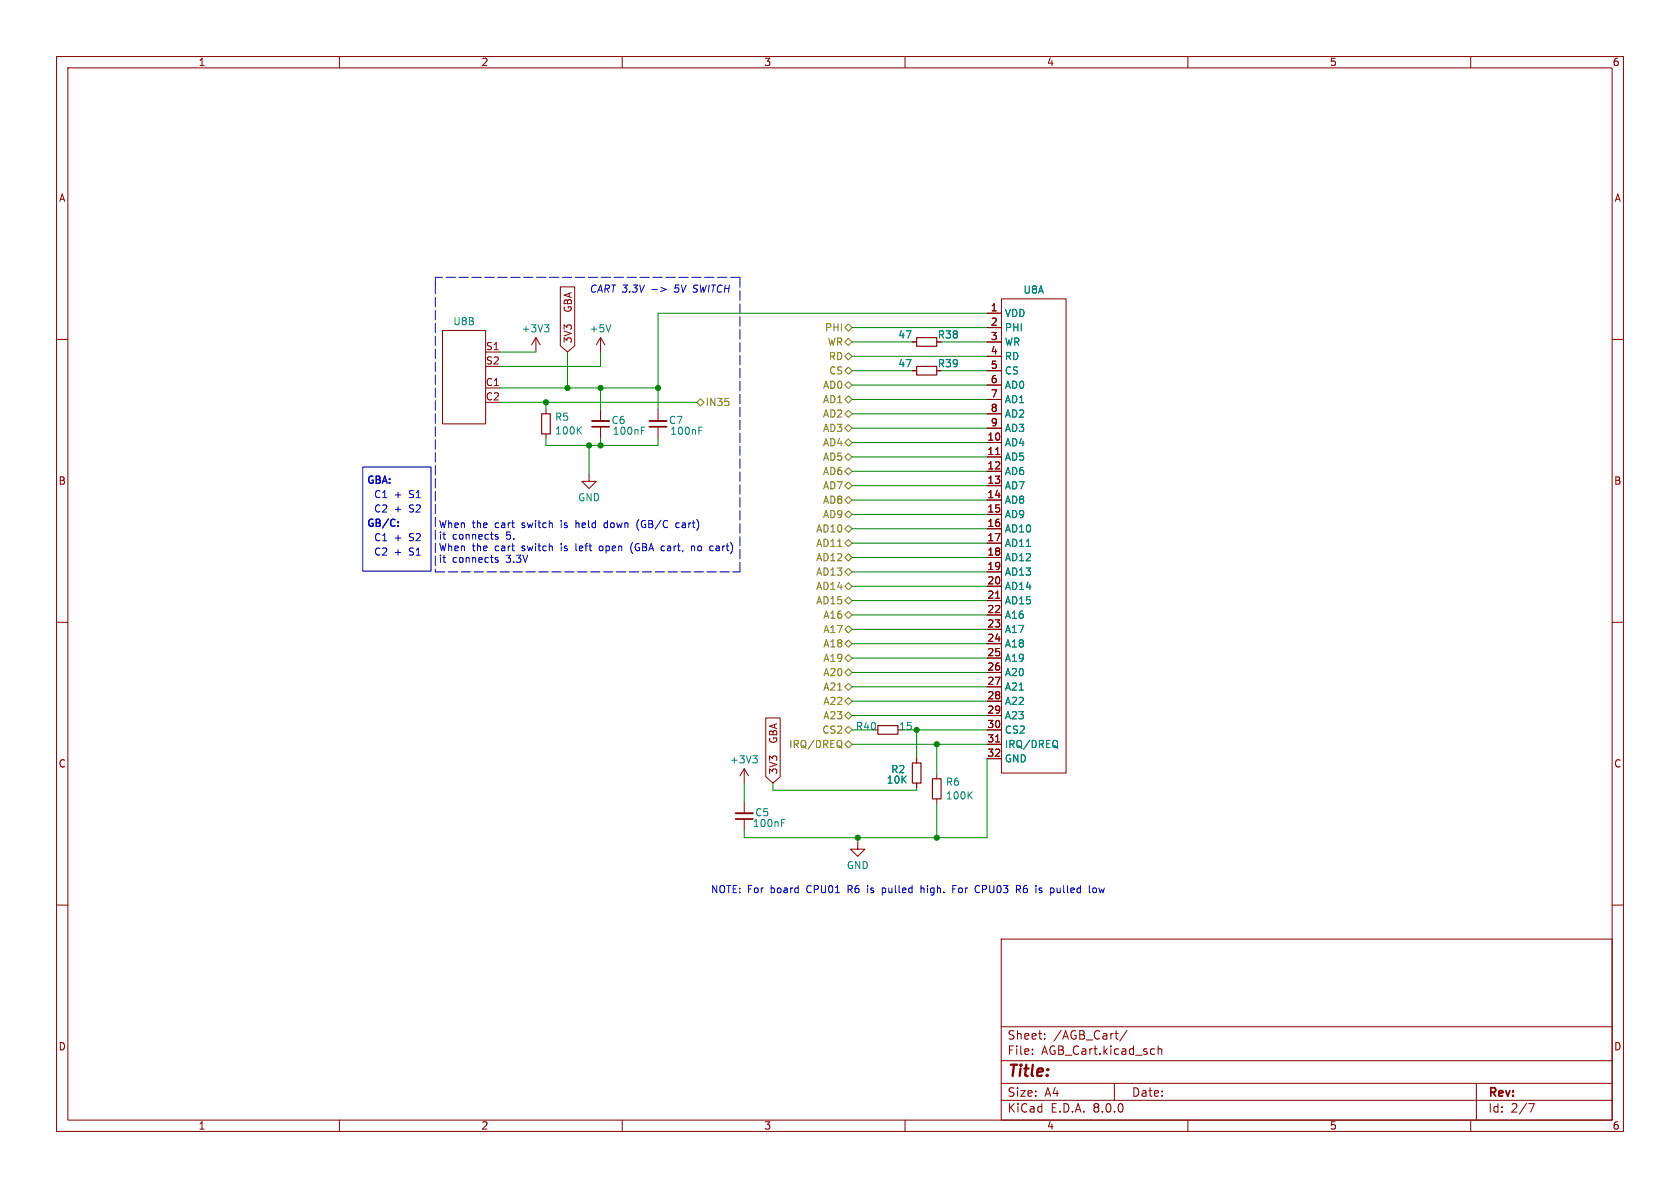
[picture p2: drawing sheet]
<svg xmlns="http://www.w3.org/2000/svg" width="297mm" height="210mm" viewBox="0 0 297 210" stroke-linecap="round" stroke-linejoin="round" font-family="sans-serif">
<g fill="none" stroke="#840000" stroke-width=".18">
<path d="M10 10h277v190h-277zM12 12h273v186h-273zM60 10v2M110 10v2M160 10v2M210 10v2M260 10v2M10 60h2M78.2 58.4h7.7v16.5h-7.7zM94.7 59.7l-.7 1.3M94.7 59.7v2.5M94.7 59.7l.8 1.3"/>
<path d="M99.1 50.7h2.5v10.4l-1.3 1.1-1.2-1.1zM106.2 59.7v2.5M106.2 59.7l-.8 1.3M106.2 59.7l.7 1.3M174.5 55.4h2.5M174.5 57.9h2.5M177 52.8h11.5v83.9h-11.5zM285 60h2M85.9 68.6h2.5M85.9 62.2h2.5M96.5 72.4v.8M96.5 76.7v.8"/>
<path d="M106.2 72.4v2M106.2 75.4v2.1M116.3 72.4v2M116.3 75.4v2.1M161.3 60.5h.8M161.3 65.5h.8M174.5 78.2h2.5M174.5 60.5h2.5M174.5 63h2.5M174.5 65.5h2.5M174.5 68.1h2.5M174.5 70.6h2.5"/>
<path d="M174.5 73.2h2.5M174.5 75.7h2.5M104.1 83.8v1.3h1.3l-1.3 1.3-1.2-1.3h1.2M174.5 80.8h2.5M174.5 83.3h2.5M174.5 85.9h2.5M174.5 88.4h2.5M174.5 90.9h2.5M174.5 93.5h2.5M174.5 96h2.5M174.5 98.6h2.5M176 80.4h.7"/>
<path d="M10 110h2M174.5 101.1h2.5M174.5 103.6h2.5M174.5 106.2h2.5M174.5 108.7h2.5M174.5 111.3h2.5M174.5 113.8h2.5M174.5 116.3h2.5M174.5 118.9h2.5M176 105.8h.7M285 110h2M131.6 135.9l-.8 1.3"/>
<path d="M131.6 135.9v2.5M131.6 135.9l.7 1.3M135.4 126.9h2.5v10.4l-1.2 1.1-1.3-1.1zM154.4 129h.8M162.1 134.1v.8M162.1 138.4v.8M165.6 136.9v.8M174.5 121.4h2.5M174.5 124h2.5M174.5 126.5h2.5M174.5 129h2.5M174.5 131.6h2.5"/>
<path d="M174.5 134.1h2.5M176 131.2h.7M10 160h2M131.6 141.7v2.1M131.6 144.8v2M151.6 148.8v1.3h1.3l-1.3 1.3-1.2-1.3h1.2M165.6 141.2v.8M285 160h2M177 166h108v32h-108zM60 198v2M110 198v2M160 198v2"/>
<path d="M177 194.5h108M177 191.5h108M177 187.5h108M177 181.5h108M182.5 186.3v.1M182.5 185.5v.1M184.7 183.6v.1M184.7 182.8v.1M197 191.5v3M199.2 182.1l-1.2 2M204 185.4l.1 .1M204.1 186.3l-.1 .1"/>
<path d="M204.7 184.9v1.5M204.7 185.5l.3-.1 .3 .1 .1 .9M210 198v2M260 198v2M261 191.5v6.5M270.2 195.1h1l-.6 1.5"/>
</g>
<path d="M162.1 59.7h3.5v1.5h-3.5zM95.8 73.2h1.5v3.5h-1.5zM162.1 64.8h3.5v1.5h-3.5zM155.2 128.3h3.5v1.5h-3.5zM161.3 134.9h1.5v3.5h-1.5zM164.8 137.7h1.6v3.5h-1.6z" fill="none" stroke="#840000" stroke-width=".2"/>
<g fill="none" stroke="#008484" stroke-width=".18">
<path d="M96.3 57.4h.7l-.4 .5M96.8 57.9l.2 .2v.3l-.2 .3M108 57.4l-.4 1.3M102.2 76l.6 .7M102.8 75.5l-.7 .7M113.4 76.1h.4M113.4 75.5h.6M123.6 76.1h.4M123.6 75.5h.6M133.1 133.6h.8l-.5 .5M133.6 134.1l.3 .2v.3l-.3 .3M171.9 140l-.8 .7"/>
<path d="M186.8 130.9a.9 .9 0 0 1 0 1.2l.2 .2M138.2 145.5h.4M138.2 144.9h.6M171.3 140.5l.6 .7"/>
</g>
<path d="M104.6 74.4h3.1M114.8 74.4h3.1M130 143.8h3.1" fill="none" stroke="#840000" stroke-width=".33"/>
<path d="M104.6 75.4h3.1M114.8 75.4h3.1M130 144.8h3.1" fill="none" stroke="#840000" stroke-width=".3"/>
<g fill="none" stroke="#848400" stroke-width=".18">
<path d="M149.4 57.9l.6-.6 .6 .6-.6 .6zM123.2 71.1l.6-.6 .7 .6-.7 .7zM149.4 73.2l.6-.7 .6 .7-.6 .6zM149.4 63l.6-.6 .6 .6-.6 .6zM149.4 78.2l.6-.6 .6 .6-.6 .7zM149.4 75.7l.6-.6 .6 .6-.6 .6zM149.4 60.5l.6-.7 .6 .7-.6 .6zM149.4 70.6l.6-.6 .6 .6-.6 .6zM150 67.4l.6 .7-.6 .6-.6-.6zM150 64.9l.6 .6-.6 .7-.6-.7zM149.4 85.9l.6-.7 .6 .7-.6 .6zM149.4 98.6l.6-.7 .6 .7-.6 .6z"/>
<path d="M149.4 93.5l.6-.7 .6 .7-.6 .6zM149.4 90.9l.6-.6 .6 .6-.6 .7zM149.4 88.4l.6-.6 .6 .6-.6 .6zM149.4 80.8l.6-.7 .6 .7-.6 .6zM149.4 96l.6-.6 .6 .6-.6 .6zM150 82.7l.6 .6-.6 .6-.6-.6zM149.4 111.3l.6-.7 .6 .7-.6 .6zM149.4 106.2l.6-.7 .6 .7-.6 .6zM149.4 101.1l.6-.6 .6 .6-.6 .6zM149.4 103.6l.6-.6 .6 .6-.6 .7zM149.4 108.7l.6-.6 .6 .6-.6 .6zM149.4 116.3l.6-.6 .6 .6-.6 .7z"/>
<path d="M149.4 118.9l.6-.7 .6 .7-.6 .6zM150 113.2l.6 .6-.6 .6-.6-.6zM148.6 130.9a.9 .9 0 0 1 0 1.2l.3 .2M149.4 121.4l.6-.6 .6 .6-.6 .6zM149.4 124l.6-.7 .6 .7-.6 .6zM149.4 126.5l.6-.6 .6 .6-.6 .6zM149.4 131.6l.6-.7 .6 .7-.6 .6zM149.4 129l.6-.6 .6 .6-.6 .7z"/>
</g>
<g fill="none" stroke="#0000c2" stroke-width=".18">
<path d="M115.2 51.2h1M116.9 50.8l.9 .4-1 .3M64.1 82.6h12.1v18.4h-12.1zM87.5 94.7l.6 .4-.2 .2h-.4M87.5 98.8l.6 .4-.2 .2-.4-.1M88 94.5h-.3l-.2 .2M88 98.6h-.3l-.2 .1M101.8 92v1.3M101.8 96.1v1.1l.2 .2M102 92.4l-.2 .1M106.4 96.5l-.3 .1-.2 .2 .1 .4 .4 .2M107.3 92.4l-.4 .1-.1 .2v.5l.5 .1"/>
<path d="M111.9 95.9a1.46 1.46 0 0 0 0 1.9M112.9 91.8a1.46 1.46 0 0 0 0 2M117.4 96.5l.1 .1M117.5 97.3l-.1 .1M120.1 92.5l-.4-.1-.2 .3 .1 .5h.5M122.3 96.6l.1-.1 .3 .1 .1 .8M122.3 96.5v.9M126.6 96.9v.4M153.4 156.5v.2M153.4 157v.8M156 157v1.2M156 157.7l.3 .1"/>
<path d="M156.3 157h-.3M162.8 157.1l.4-.1 .2 .1M162.8 156.5v1.3M168.4 157.1h.5M169 156.5h-.6v1.3M172.9 156.5l.3 .2M173.2 157.7l-.3 .1M179.7 156.5h.5l.2 .3-.1 .3-.6 .1M180 157.2l.4 .6M184 157.4l.2 .2-.2 .2M184 157h.2M186.9 157v.7h.5"/>
<path d="M193.2 157.1l.2-.1 .4 .1v.5l-.1 .1-.3 .1-.2-.1zM194.3 157l.2 .8"/>
</g>
<path d="M70.4 92.9v.2M70.4 92.3v.1" fill="none" stroke="#0000c2" stroke-width=".25"/>
<path d="M77 49v1.3M77 50.3v50.8M130.8 49h-53.8M77 101.1h53.8M130.8 101.1v-52.1" fill="none" stroke="#0000c2" stroke-width=".18" stroke-dasharray="1.7 .6"/>
<g fill="none" stroke="#008400" stroke-width=".18">
<path d="M150.6 57.9h23.9M174.5 55.4h-58.2v17M88.4 68.6h27.9M88.4 71.1h34.8M88.4 62.2h6.3M96.5 77.5v1.2h19.8v-1.2M96.5 71.1v1.3M100.3 62.2v6.4M104.1 78.7v5.1M106.2 62.2v2.6h-17.8M106.2 68.6v3.8M106.2 77.5v1.2"/>
<path d="M150.6 68.1h23.9M150.6 75.7h23.9M150.6 78.2h23.9M150.6 73.2h23.9M150.6 65.5h10.7M150.6 60.5h10.7M150.6 70.6h23.9M150.6 63h23.9M166.4 65.5h8.1M166.4 60.5h8.1M150.6 90.9h23.9M150.6 96h23.9"/>
<path d="M150.6 98.6h23.9M150.6 88.4h23.9M150.6 80.8h23.9M150.6 83.3h23.9M150.6 85.9h23.9M150.6 93.5h23.9M150.6 113.8h23.9M150.6 111.3h23.9M150.6 108.7h23.9M150.6 106.2h23.9M150.6 101.1h23.9M150.6 103.6h23.9"/>
<path d="M150.6 118.9h23.9M150.6 116.3h23.9M131.6 138.4v3.3M136.7 138.4v1.3h25.4v-.5M150.6 129h3.8M150.6 131.6h23.9M150.6 121.4h23.9M150.6 126.5h23.9M150.6 124h23.9M159.5 129h15M162.1 129v5.1M165.6 131.6v5.3"/>
<path d="M174.5 134.1v14h-42.9v-1.3M151.6 148.1v.7M165.6 142v6.1"/>
</g>
<g fill="#008400" stroke="#008400" stroke-width=".18">
<circle cx="104.1" cy="78.7" r=".46"/>
<circle cx="106.2" cy="78.7" r=".46"/>
<circle cx="116.3" cy="68.6" r=".46"/>
<circle cx="100.3" cy="68.6" r=".46"/>
<circle cx="96.5" cy="71.1" r=".46"/>
<circle cx="106.2" cy="68.6" r=".46"/>
<circle cx="165.6" cy="148.1" r=".46"/>
<circle cx="162.1" cy="129" r=".46"/>
<circle cx="165.6" cy="131.6" r=".46"/>
<circle cx="151.6" cy="148.1" r=".46"/>
</g>
<text font-size="2.8" fill="#840000" x="178" y="190.9">Title:</text>
<g font-size="2.1" fill="#840000">
<text x="178" y="184">Sheet:</text>
<text x="186.2" y="184">/AGB_Cart/</text>
<text x="178" y="186.7">File:</text>
<text x="184.1" y="186.7">AGB_Cart.kicad_sch</text>
<text x="178" y="196.9">KiCad</text>
<text x="178" y="194.1">Size:</text>
<text x="184.7" y="194.1">A4</text>
<text x="185.7" y="196.9">E.D.A.</text>
<text x="193.3" y="196.9">8.0.0</text>
<text x="200" y="194.1">Date:</text>
<text x="263" y="194.3">Rev:</text>
<text x="263" y="196.9">Id:</text>
<text x="267.1" y="196.9">2/7</text>
</g>
<g font-size="1.8" fill="#840000">
<text x="35" y="11.9">1</text>
<text x="85" y="11.9">2</text>
<text x="135" y="11.9">3</text>
<text x="185" y="11.9">4</text>
<text x="235" y="11.9">5</text>
<text x="285" y="11.9">6</text>
<text x="10.3" y="35.9">A</text>
<text x="285.3" y="35.9">A</text>
<text x="101.3" y="55" transform="rotate(-90 101.3 55)">GBA</text>
<text x="175.1" y="55.1">1</text>
<text x="175.1" y="57.7">2</text>
<text x="85.8" y="62">S1</text>
<text x="85.8" y="64.5">S2</text>
<text x="101.3" y="60.8" transform="rotate(-90 101.3 60.8)">3V3</text>
<text x="165.7" y="65.1">R39</text>
<text x="165.7" y="60">R38</text>
<text x="175.1" y="60.2">3</text>
<text x="175.1" y="62.7">4</text>
<text x="175.1" y="65.3">5</text>
<text x="85.8" y="68.3">C1</text>
<text x="85.8" y="70.9">C2</text>
<text x="175.1" y="67.8">6</text>
<text x="175.1" y="70.4">7</text>
<text x="174.5" y="78">10</text>
<text x="175.1" y="72.9">8</text>
<text x="175.1" y="75.4">9</text>
<text x="174.5" y="80.5">11</text>
<text x="174.5" y="83.1">12</text>
<text x="10.3" y="85.9">B</text>
<text x="174.5" y="85.6">13</text>
<text x="174.5" y="88.1">14</text>
<text x="285.3" y="85.9">B</text>
<text x="174.5" y="90.7">15</text>
<text x="174.5" y="93.2">16</text>
<text x="174.5" y="95.8">17</text>
<text x="174.5" y="98.3">18</text>
<text x="174.5" y="100.8">19</text>
<text x="174.5" y="103.4">20</text>
<text x="174.5" y="105.9">21</text>
<text x="174.5" y="108.5">22</text>
<text x="174.5" y="111">23</text>
<text x="174.5" y="113.5">24</text>
<text x="174.5" y="116.1">25</text>
<text x="174.5" y="118.6">26</text>
<text x="174.5" y="121.2">27</text>
<text x="174.5" y="123.7">28</text>
<text x="137.6" y="131.2" transform="rotate(-90 137.6 131.2)">GBA</text>
<text x="174.5" y="126.2">29</text>
<text x="174.5" y="128.8">30</text>
<text x="174.5" y="131.3">31</text>
<text x="10.3" y="135.9">C</text>
<text x="137.6" y="137" transform="rotate(-90 137.6 137)">3V3</text>
<text x="174.5" y="133.9">32</text>
<text x="285.3" y="135.9">C</text>
<text x="10.3" y="185.9">D</text>
<text x="285.3" y="185.9">D</text>
<text x="35" y="199.9">1</text>
<text x="85" y="199.9">2</text>
<text x="135" y="199.9">3</text>
<text x="185" y="199.9">4</text>
<text x="235" y="199.9">5</text>
<text x="285" y="199.9">6</text>
</g>
<g font-size="1.8" fill="#0000c2">
<text x="104.1" y="51.8">CART 3.3V</text>
<text x="119.5" y="51.8">5V SWITCH</text>
<text x="64.8" y="85.6">GBA:</text>
<text x="66" y="88.1">C1</text>
<text x="69.7" y="88.1">+</text>
<text x="72.4" y="88.1">S1</text>
<text x="64.8" y="93.2">GB/C:</text>
<text x="66" y="95.8">C1</text>
<text x="66" y="90.7">C2</text>
<text x="69.7" y="95.8">+</text>
<text x="69.7" y="90.7">+</text>
<text x="72.4" y="95.8">S2</text>
<text x="72.4" y="90.7">S2</text>
<text x="77.5" y="93.4">When</text>
<text x="77.5" y="95.5">it</text>
<text x="80" y="95.5">connects</text>
<text x="83.5" y="93.4">the</text>
<text x="87.6" y="93.4">cart</text>
<text x="89.6" y="95.5">5.</text>
<text x="92.5" y="93.4">switch</text>
<text x="99.6" y="93.4">is</text>
<text x="102.4" y="93.4">held</text>
<text x="107.7" y="93.4">down</text>
<text x="113.6" y="93.4">(GB/C</text>
<text x="120.8" y="93.4">cart)</text>
<text x="66" y="98.3">C2</text>
<text x="69.7" y="98.3">+</text>
<text x="72.4" y="98.3">S1</text>
<text x="77.5" y="97.5">When</text>
<text x="77.5" y="99.6">it</text>
<text x="80" y="99.6">connects</text>
<text x="83.5" y="97.5">the</text>
<text x="87.6" y="97.5">cart</text>
<text x="89.6" y="99.6">3.3V</text>
<text x="92.5" y="97.5">switch</text>
<text x="99.6" y="97.5">is</text>
<text x="102.4" y="97.5">left</text>
<text x="106.8" y="97.5">open</text>
<text x="112.5" y="97.5">(GBA</text>
<text x="118.2" y="97.5">cart,</text>
<text x="123.7" y="97.5">no</text>
<text x="127.2" y="97.5">cart)</text>
<text x="125.6" y="158.1">NOTE: For</text>
<text x="136.3" y="158.1">board</text>
<text x="142.9" y="158.1">CPU01</text>
<text x="150.3" y="158.1">R6</text>
<text x="154" y="158.1">is</text>
<text x="156.8" y="158.1">pulled</text>
<text x="163.8" y="158.1">high.</text>
<text x="169.7" y="158.1">For</text>
<text x="173.9" y="158.1">CPU03</text>
<text x="181.3" y="158.1">R6</text>
<text x="185" y="158.1">is</text>
<text x="187.8" y="158.1">pulled</text>
<text x="194.8" y="158.1">low</text>
</g>
<g font-size="1.8" fill="#008484">
<text x="180.8" y="52.1">U8A</text>
<text x="80" y="57.7">U8B</text>
<text x="92.1" y="59">+3V3</text>
<text x="104.1" y="59">+5V</text>
<text x="177.5" y="56.2">VDD</text>
<text x="177.5" y="58.8">PHI</text>
<text x="158.7" y="65.1">47</text>
<text x="158.7" y="60">47</text>
<text x="177.5" y="61.3">WR</text>
<text x="177.5" y="63.9">RD</text>
<text x="177.5" y="66.4">CS</text>
<text x="177.5" y="68.9">AD0</text>
<text x="177.5" y="71.5">AD1</text>
<text x="98" y="74.6">R5</text>
<text x="98" y="77">100K</text>
<text x="108" y="75.2">C6</text>
<text x="108.2" y="77.1">100nF</text>
<text x="118.2" y="75.2">C7</text>
<text x="118.4" y="77.1">100nF</text>
<text x="177.5" y="74">AD2</text>
<text x="177.5" y="76.6">AD3</text>
<text x="177.5" y="79.1">AD4</text>
<text x="177.5" y="81.6">AD5</text>
<text x="102.1" y="88.8">GND</text>
<text x="177.5" y="84.2">AD6</text>
<text x="177.5" y="86.7">AD7</text>
<text x="177.5" y="89.3">AD8</text>
<text x="177.5" y="91.8">AD9</text>
<text x="177.5" y="94.3">AD10</text>
<text x="177.5" y="96.9">AD11</text>
<text x="177.5" y="99.4">AD12</text>
<text x="177.5" y="102">AD13</text>
<text x="177.5" y="104.5">AD14</text>
<text x="177.5" y="107">AD15</text>
<text x="177.5" y="109.6">A16</text>
<text x="177.5" y="112.1">A17</text>
<text x="177.5" y="114.7">A18</text>
<text x="177.5" y="117.2">A19</text>
<text x="177.5" y="119.7">A20</text>
<text x="177.5" y="122.3">A21</text>
<text x="177.5" y="124.8">A22</text>
<text x="151.2" y="129.3">R40</text>
<text x="158.8" y="129.3">15</text>
<text x="177.5" y="127.4">A23</text>
<text x="177.5" y="129.9">CS2</text>
<text x="128.9" y="135.2">+3V3</text>
<text x="157.5" y="136.9">R2</text>
<text x="177.5" y="132.4">IRQ/DREQ</text>
<text x="177.5" y="135">GND</text>
<text x="156.7" y="138.7">10K</text>
<text x="167.1" y="139.1">R6</text>
<text x="167.1" y="141.5">100K</text>
<text x="133" y="146.4">100nF</text>
<text x="133.4" y="144.5">C5</text>
<text x="149.6" y="153.8">GND</text>
</g>
<g font-size="1.8" fill="#848400">
<text x="145.8" y="58.8">PHI</text>
<text x="146.2" y="61.3">WR</text>
<text x="146.4" y="63.9">RD</text>
<text x="124.7" y="72">IN35</text>
<text x="145.4" y="68.9">AD0</text>
<text x="145.4" y="71.5">AD1</text>
<text x="146.5" y="66.4">CS</text>
<text x="145.4" y="74">AD2</text>
<text x="145.4" y="76.6">AD3</text>
<text x="145.4" y="79.1">AD4</text>
<text x="145.4" y="81.6">AD5</text>
<text x="145.4" y="86.7">AD7</text>
<text x="145.4" y="84.2">AD6</text>
<text x="145.4" y="89.3">AD8</text>
<text x="144.2" y="94.3">AD10</text>
<text x="145.4" y="91.8">AD9</text>
<text x="144.2" y="102">AD13</text>
<text x="144.2" y="99.4">AD12</text>
<text x="144.2" y="96.9">AD11</text>
<text x="144.2" y="107">AD15</text>
<text x="144.2" y="104.5">AD14</text>
<text x="145.5" y="112.1">A17</text>
<text x="145.5" y="109.6">A16</text>
<text x="145.5" y="114.7">A18</text>
<text x="145.5" y="117.2">A19</text>
<text x="145.5" y="119.7">A20</text>
<text x="145.5" y="122.3">A21</text>
<text x="145.5" y="124.8">A22</text>
<text x="145.3" y="129.9">CS2</text>
<text x="145.5" y="127.4">A23</text>
<text x="139.4" y="132.4">IRQ/DREQ</text>
</g>
</svg>
